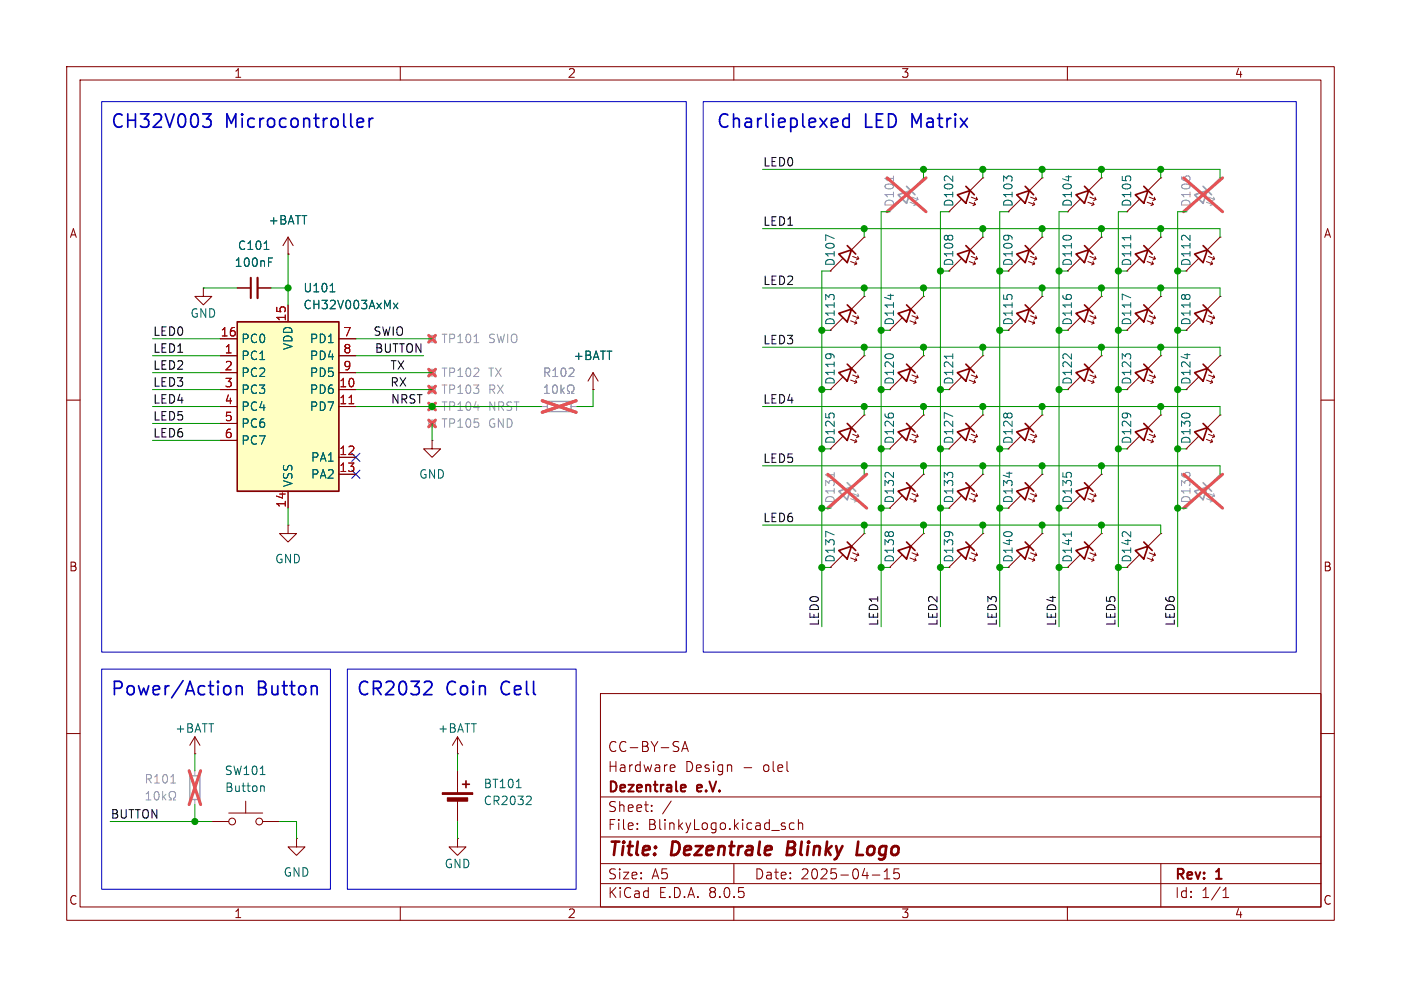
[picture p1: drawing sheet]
<svg xmlns="http://www.w3.org/2000/svg" width="210mm" height="148mm" viewBox="0 0 210 148" stroke-linecap="round" stroke-linejoin="round" font-family="sans-serif">
<g fill="none" stroke="#840000" stroke-width=".15">
<path d="M10 10h190v128h-190zM12 12h186v124h-186zM60 10v2M110 10v2M160 10v2M43.2 38.1h.1M43.2 35.6l-.8 1.2M43.2 35.6v2.5M43.2 35.6l.7 1.2M160 31.8h.1M161.9 29.8l-1.9 2M161.9 38.7l-1.9 1.9"/>
<path d="M163.1 39.2l.9 .4-.2-.4M163.1 30.3l.9 .4-.2-.4M163.4 38.5l.9 .3-.2-.3M163.4 29.6l.9 .3-.2-.3M164 39.6l-.4 .1M164 30.7l-.4 .1M164.3 38.8l-.4 .2M164.3 29.9l-.4 .2M165.1 35.6h.1M165.1 26.7h.1M165.1 26.7l-1.9 1.9M165.1 35.6l-1.9 1.9"/>
<path d="M168.9 31.8h.1M170.8 38.7l-1.9 1.9M170.8 29.8l-1.9 2M172 30.3l.9 .4-.2-.4M172 39.2l.9 .4-.2-.4M172.3 29.6l.9 .3-.2-.3M172.3 38.5l.9 .3-.2-.3M172.9 30.7l-.4 .1M172.9 39.6l-.4 .1M173.2 29.9l-.4 .2M173.2 38.8l-.4 .2M174 26.7h.1"/>
<path d="M174 35.6h.1M174 26.7l-1.9 1.9M174 35.6l-1.9 1.9M179.7 38.7l-1.9 1.9M180.8 39.2l1 .4-.2-.4M181.2 38.5l.9 .3-.2-.3M181.8 39.6l-.4 .1M182.1 38.8l-.4 .2M182.9 35.6h.1M182.9 35.6l-1.9 1.9M10 60h2M30.5 43.2v1.3h1.2l-1.2 1.2-1.3-1.2h1.3"/>
<path d="M30.5 43.2h.1M35.6 43.2h2M38.6 43.2h2M88.9 58.4h.1M88.9 55.9l-.8 1.3M88.9 55.9v2.5M88.9 55.9l.8 1.3M124.5 58.4h.1M124.5 49.5h.1M126.4 56.5l-1.9 1.9M126.4 47.6l-1.9 1.9M127.5 57l.9 .4-.1-.4"/>
<path d="M127.5 48.1l.9 .4-.1-.4M127.8 56.2l.9 .4-.1-.4M127.8 47.3l.9 .4-.1-.4M128.4 57.4l-.3 .1M128.4 48.5l-.3 .1M128.7 56.6l-.3 .1M128.7 47.7l-.3 .2M129.5 53.3h.1M129.5 44.5h.1M129.5 53.3l-1.9 1.9M129.5 44.5l-1.9 1.9M133.3 58.4h.1"/>
<path d="M133.3 49.5h.1M135.3 56.5l-2 1.9M135.3 47.6l-2 1.9M136.4 57l.9 .4-.1-.4M136.4 48.1l.9 .4-.1-.4M136.7 56.2l.9 .4-.1-.4M136.7 47.3l.9 .4-.1-.4M137.3 57.4l-.3 .1M137.3 48.5l-.3 .1M137.6 56.6l-.3 .1M137.6 47.7l-.3 .2M138.4 53.3h.1"/>
<path d="M138.4 44.5h.1M138.4 53.3l-1.9 1.9M138.4 44.5l-1.9 1.9M142.2 58.4h.1M144.1 56.5l-1.9 1.9M145.3 57l.9 .4-.2-.4M145.6 56.2l.9 .4-.1-.4M146.2 57.4l-.4 .1M146.5 56.6l-.3 .1M147.3 53.3h.1M147.3 53.3l-1.9 1.9M151.1 49.5h.1"/>
<path d="M153 47.6l-1.9 1.9M154.2 48.1l.9 .4-.2-.4M154.5 47.3l.9 .4-.2-.4M155.1 48.5l-.4 .1M155.4 47.7l-.4 .2M156.2 44.5h.1M156.2 44.5l-1.9 1.9M160 49.5h.1M160 58.4h.1M160 40.6h.1M161.9 56.5l-1.9 1.9M161.9 47.6l-1.9 1.9"/>
<path d="M163.1 48.1l.9 .4-.2-.4M163.1 57l.9 .4-.2-.4M163.4 47.3l.9 .4-.2-.4M163.4 56.2l.9 .4-.2-.4M164 48.5l-.4 .1M164 57.4l-.4 .1M164.3 47.7l-.4 .2M164.3 56.6l-.4 .1M165.1 44.5h.1M165.1 53.3h.1M165.1 53.3l-1.9 1.9M165.1 44.5l-1.9 1.9"/>
<path d="M168.9 58.4h.1M168.9 49.5h.1M168.9 40.6h.1M170.8 47.6l-1.9 1.9M170.8 56.5l-1.9 1.9M172 57l.9 .4-.2-.4M172 48.1l.9 .4-.2-.4M172.3 56.2l.9 .4-.2-.4M172.3 47.3l.9 .4-.2-.4M172.9 57.4l-.4 .1M172.9 48.5l-.4 .1M173.2 56.6l-.4 .1"/>
<path d="M173.2 47.7l-.4 .2M174 53.3h.1M174 44.5h.1M174 44.5l-1.9 1.9M174 53.3l-1.9 1.9M177.8 49.5h.1M177.8 58.4h.1M177.8 40.6h.1M179.7 56.5l-1.9 1.9M179.7 47.6l-1.9 1.9M180.8 48.1l1 .4-.2-.4M180.8 57l1 .4-.2-.4"/>
<path d="M181.2 47.3l.9 .4-.2-.4M181.2 56.2l.9 .4-.2-.4M181.8 48.5l-.4 .1M181.8 57.4l-.4 .1M182.1 47.7l-.4 .2M182.1 56.6l-.4 .1M182.9 44.5h.1M182.9 53.3h.1M182.9 53.3l-1.9 1.9M182.9 44.5l-1.9 1.9M198 60h2M43.2 78.7v1.3h1.2l-1.2 1.3-1.3-1.3h1.3"/>
<path d="M43.2 78.7h.1M64.8 66v1.3h1.2l-1.2 1.3-1.3-1.3h1.3M64.8 66h.1M124.5 67.3h.1M126.4 65.4l-1.9 1.9M127.5 65.9l.9 .3-.1-.3M127.8 65.1l.9 .4-.1-.4M128.4 66.2l-.3 .2M128.7 65.5l-.3 .1M129.5 62.2h.1M129.5 62.2l-1.9 1.9M133.3 67.3h.1"/>
<path d="M133.3 76.2h.1M135.3 74.3l-2 1.9M135.3 65.4l-2 1.9M136.4 65.9l.9 .3-.1-.3M136.4 74.8l.9 .3-.1-.3M136.7 65.1l.9 .4-.1-.4M136.7 74l.9 .4-.1-.4M137.3 66.2l-.3 .2M137.3 75.1l-.3 .2M137.6 65.5l-.3 .1M137.6 74.4l-.3 .1M138.4 62.2h.1"/>
<path d="M138.4 71.1h.1M138.4 71.1l-1.9 1.9M138.4 62.2l-1.9 1.9M142.2 67.3h.1M142.2 76.2h.1M144.1 74.3l-1.9 1.9M144.1 65.4l-1.9 1.9M145.3 65.9l.9 .3-.2-.3M145.3 74.8l.9 .3-.2-.3M145.6 65.1l.9 .4-.1-.4M145.6 74l.9 .4-.1-.4M146.2 66.2l-.4 .2"/>
<path d="M146.2 75.1l-.4 .2M146.5 65.5l-.3 .1M146.5 74.4l-.3 .1M147.3 62.2h.1M147.3 71.1h.1M147.3 71.1l-1.9 1.9M147.3 62.2l-1.9 1.9M151.1 76.2h.1M151.1 67.3h.1M153 65.4l-1.9 1.9M153 74.3l-1.9 1.9M154.2 74.8l.9 .3-.2-.3"/>
<path d="M154.2 65.9l.9 .3-.2-.3M154.5 74l.9 .4-.2-.4M154.5 65.1l.9 .4-.2-.4M155.1 75.1l-.4 .2M155.1 66.2l-.4 .2M155.4 74.4l-.4 .1M155.4 65.5l-.4 .1M156.2 71.1h.1M156.2 62.2h.1M156.2 62.2l-1.9 1.9M156.2 71.1l-1.9 1.9M160 76.2h.1"/>
<path d="M161.9 74.3l-1.9 1.9M163.1 74.8l.9 .3-.2-.3M163.4 74l.9 .4-.2-.4M164 75.1l-.4 .2M164.3 74.4l-.4 .1M165.1 71.1h.1M165.1 71.1l-1.9 1.9M168.9 67.3h.1M170.8 65.4l-1.9 1.9M172 65.9l.9 .3-.2-.3M172.3 65.1l.9 .4-.2-.4M172.9 66.2l-.4 .2"/>
<path d="M173.2 65.5l-.4 .1M174 62.2h.1M174 62.2l-1.9 1.9M177.8 67.3h.1M179.7 65.4l-1.9 1.9M180.8 65.9l1 .3-.2-.3M181.2 65.1l.9 .4-.2-.4M181.8 66.2l-.4 .2M182.1 65.5l-.4 .1M182.9 62.2h.1M182.9 62.2l-1.9 1.9M124.5 85.1h.1"/>
<path d="M126.4 83.2l-1.9 1.9M127.5 83.7l.9 .3-.1-.3M127.8 82.9l.9 .4-.1-.4M128.4 84l-.3 .2M128.7 83.3l-.3 .1M129.5 80h.1M129.5 80l-1.9 1.9M133.3 85.1h.1M135.3 83.2l-2 1.9M136.4 83.7l.9 .3-.1-.3M136.7 82.9l.9 .4-.1-.4M137.3 84l-.3 .2"/>
<path d="M137.6 83.3l-.3 .1M138.4 80h.1M138.4 80l-1.9 1.9M142.2 85.1h.1M144.1 83.2l-1.9 1.9M145.3 83.7l.9 .3-.2-.3M145.6 82.9l.9 .4-.1-.4M146.2 84l-.4 .2M146.5 83.3l-.3 .1M147.3 80h.1M147.3 80l-1.9 1.9M151.1 85.1h.1"/>
<path d="M153 83.2l-1.9 1.9M154.2 83.7l.9 .3-.2-.3M154.5 82.9l.9 .4-.2-.4M155.1 84l-.4 .2M155.4 83.3l-.4 .1M156.2 80h.1M156.2 80l-1.9 1.9M160 85.1h.1M161.9 83.2l-1.9 1.9M163.1 83.7l.9 .3-.2-.3M163.4 82.9l.9 .4-.2-.4M164 84l-.4 .2"/>
<path d="M164.3 83.3l-.4 .1M165.1 80h.1M165.1 80l-1.9 1.9M168.9 85.1h.1M170.8 83.2l-1.9 1.9M172 83.7l.9 .3-.2-.3M172.3 82.9l.9 .4-.2-.4M172.9 84l-.4 .2M173.2 83.3l-.4 .1M174 80h.1M174 80l-1.9 1.9M10 110h2"/>
<path d="M90 104h108v32h-108zM90 119.5h108M100.7 114.7l.4 .1 .1 .2-.7 .2M101.1 115.6l-.4 .1M101.5 111.2l.3 .1M101.7 112.1v.4M102.2 112.7l.5-1.5 .5 1.5M102.3 112.3h.7M198 110h2M60 136v2M90 132.5h108M90 129.5h108"/>
<path d="M90 125.5h108M95.5 124.2v.2M95.5 123.5v.1M97.7 121.5v.2M97.7 120.8v.1M100.6 120.1l-1.3 1.9M110 136v2M110 129.5v3M119 123.5l-.4-.1-.3 .3v.4l.2 .2h.5M119.7 123.5a.37 .37 0 0 1 .6 .1v.8M119.7 122.9v1.5M130.8 131.2h1.1"/>
<path d="M132.5 131.8h.9M132.5 130.7l.5-.4v1.5M134 130.3v.7l.2-.1h.5l.1 .2v.4l-.3 .3h-.3l-.2-.2M160 136v2M174 129.5v6.5M183.3 134.6h.9M183.3 133.5l.5-.4v1.5"/>
</g>
<path d="M118.2 126.2l-.3 2h.8M128.7 126.2l-.3 2h1" fill="none" stroke="#840000" stroke-width=".4"/>
<path d="M37.6 41.7v3M102.1 118.6h.6M102.1 117.8l.5-.1 .1 .1 .1 .2-.7 .2" fill="none" stroke="#840000" stroke-width=".3"/>
<g fill="none" stroke="#a1a1a1" stroke-width=".15">
<path d="M177.8 31.8h.1M179.7 29.8l-1.9 2M180.8 30.3l1 .4-.2-.4M181.2 29.6l.9 .3-.2-.3M181.8 30.7l-.4 .1M182.1 29.9l-.4 .2M182.9 26.7h.1M182.9 26.7l-1.9 1.9M64.8 55.9h.1M64.8 50.8h.1M64.8 58.4h.1M64.8 63.5h.1"/>
<path d="M64.8 61h.1M81.3 61h.7M85.6 61h.8M124.5 76.2h.1M126.4 74.3l-1.9 1.9M127.5 74.8l.9 .3-.1-.3M127.8 74l.9 .4-.1-.4M128.4 75.1l-.3 .2M128.7 74.4l-.3 .1M129.5 71.1h.1M129.5 71.1l-1.9 1.9M177.8 76.2h.1"/>
<path d="M179.7 74.3l-1.9 1.9M180.8 74.8l1 .3-.2-.3M181.2 74l.9 .4-.2-.4M181.8 75.1l-.4 .2M182.1 74.4l-.4 .1M182.9 71.1h.1M182.9 71.1l-1.9 1.9"/>
<circle cx="64.8" cy="58.4" r=".51"/>
<circle cx="64.8" cy="50.8" r=".51"/>
<circle cx="64.8" cy="55.9" r=".51"/>
<circle cx="64.8" cy="61" r=".51"/>
<circle cx="64.8" cy="63.5" r=".51"/>
</g>
<path d="M179.1 29.2l1.9-.6-.7 1.9zM180.3 27.9l1.3 1.3M125.7 73.7l1.9-.7-.6 1.9zM127 72.4l1.3 1.3M179.1 73.7l1.9-.7-.7 1.9zM180.3 72.4l1.3 1.3" fill="none" stroke="#a1a1a1" stroke-width=".25"/>
<path d="M71 51.4h.8M81.6 59h.7M81.6 58.1l.4-.4v1.3M83 57.8l.1-.1a.69 .69 0 0 1 .5 .6 .69 .69 0 0 1-.2 .6l-.2 .1a.69 .69 0 0 1-.4-.5 .69 .69 0 0 1 .2-.7zM84.1 57.7v1.3M84.2 58.5l.4 .5M84.6 58.2l-.5 .4M85.1 59h.3v-.2a.54 .54 0 0 1-.3-.8 .54 .54 0 0 1 .7-.2 .58 .58 0 0 1-.1 1v.2h.3M71 61.1h.8M125 70.8v.8" fill="none" stroke="#989898" stroke-width=".15"/>
<g fill="none" stroke="#e65255" stroke-width=".46">
<path d="M177.4 26.7l5.9 5.1M183.3 26.7l-5.9 5.1M64.3 55.4l1 1M64.3 50.3l1 1M64.3 57.9l1 1M65.3 55.4l-1 1M65.3 50.3l-1 1M65.3 57.9l-1 1M64.3 63l1 1M64.3 60.5l1 1M65.3 63l-1 1M65.3 60.5l-1 1"/>
<path d="M81.3 60.1l5.1 1.7M86.4 60.1l-5.1 1.7M124.1 71.1l5.8 5.1M129.9 71.1l-5.8 5.1M177.4 71.1l5.9 5.1M183.3 71.1l-5.9 5.1"/>
</g>
<g fill="none" stroke="#840000" stroke-width=".25">
<path d="M161.3 38.1l1.9-.6-.6 1.9zM161.3 29.2l1.9-.6-.6 1.9zM162.6 36.8l1.2 1.3M162.6 27.9l1.2 1.3M170.2 29.2l1.9-.6-.7 1.9zM170.2 38.1l1.9-.6-.7 1.9zM171.4 27.9l1.3 1.3M171.4 36.8l1.3 1.3M179.1 38.1l1.9-.6-.7 1.9zM180.3 36.8l1.3 1.3M125.7 55.9l1.9-.7-.6 2zM125.7 47l1.9-.6-.6 1.9z"/>
<path d="M127 45.7l1.3 1.3M127 54.6l1.3 1.3M134.6 55.9l1.9-.7-.6 2zM134.6 47l1.9-.6-.6 1.9zM135.9 54.6l1.3 1.3M135.9 45.7l1.3 1.3M143.5 55.9l1.9-.7-.6 2zM144.8 54.6l1.2 1.3M152.4 47l1.9-.6-.6 1.9zM153.7 45.7l1.2 1.3M161.3 47l1.9-.6-.6 1.9zM161.3 55.9l1.9-.7-.6 2z"/>
<path d="M162.6 45.7l1.2 1.3M162.6 54.6l1.2 1.3M170.2 55.9l1.9-.7-.7 2zM170.2 47l1.9-.6-.7 1.9zM171.4 54.6l1.3 1.3M171.4 45.7l1.3 1.3M179.1 47l1.9-.6-.7 1.9zM179.1 55.9l1.9-.7-.7 2zM180.3 45.7l1.3 1.3M180.3 54.6l1.3 1.3M125.7 64.8l1.9-.7-.6 1.9zM127 63.5l1.3 1.3"/>
<path d="M134.6 64.8l1.9-.7-.6 1.9zM134.6 73.7l1.9-.7-.6 1.9zM135.9 63.5l1.3 1.3M135.9 72.4l1.3 1.3M143.5 64.8l1.9-.7-.6 1.9zM143.5 73.7l1.9-.7-.6 1.9zM144.8 63.5l1.2 1.3M144.8 72.4l1.2 1.3M152.4 73.7l1.9-.7-.6 1.9zM152.4 64.8l1.9-.7-.6 1.9zM153.7 63.5l1.2 1.3M153.7 72.4l1.2 1.3"/>
<path d="M161.3 73.7l1.9-.7-.6 1.9zM162.6 72.4l1.2 1.3M170.2 64.8l1.9-.7-.7 1.9zM171.4 63.5l1.3 1.3M179.1 64.8l1.9-.7-.7 1.9zM180.3 63.5l1.3 1.3M125.7 82.6l1.9-.7-.6 1.9zM127 81.3l1.3 1.3M134.6 82.6l1.9-.7-.6 1.9zM135.9 81.3l1.3 1.3M143.5 82.6l1.9-.7-.6 1.9zM144.8 81.3l1.2 1.3"/>
<path d="M152.4 82.6l1.9-.7-.6 1.9zM153.7 81.3l1.2 1.3M161.3 82.6l1.9-.7-.6 1.9zM162.6 81.3l1.2 1.3M170.2 82.6l1.9-.7-.7 1.9zM171.4 81.3l1.3 1.3"/>
</g>
<g fill="none" stroke="#006464" stroke-width=".15">
<path d="M39.6 37.4h.7M40.3 39.3h.4M40.3 38.7h.6M160.2 26.3v.8M169.5 35.3v.7M133.5 44.1v.8M142.8 53.1v.7M169.5 44.7l-1.3-.6v.9M178 53v.8M142.8 62.4l-1.3-.5v.8M151.3 70.8v.8M160.6 79.7v.8"/>
<path d="M125 80.2l-1.2-.5v.8"/>
</g>
<path d="M38.6 41.7v3" fill="none" stroke="#840000" stroke-width=".33"/>
<path d="M82 60.2h3.6v1.5h-3.6z" fill="none" stroke="#a1a1a1" stroke-width=".2"/>
<path d="M35.6 48.3h15.2v25.4h-15.2z" fill="#ffffc2"/>
<g fill="none" stroke="#840000" stroke-width=".25">
<path d="M125.7 38.1l1.9-.6-.6 1.9zM127 36.8l1.3 1.3M143.5 38.1l1.9-.6-.6 1.9zM143.5 29.2l1.9-.6-.6 1.9zM144.8 36.8l1.2 1.3M144.8 27.9l1.2 1.3M152.4 29.2l1.9-.6-.6 1.9zM152.4 38.1l1.9-.6-.6 1.9zM153.7 27.9l1.2 1.3M153.7 36.8l1.2 1.3M35.6 48.3h15.2v25.4h-15.2zM69.3 117.6h1.1"/>
<path d="M69.8 117.1v1"/>
</g>
<g fill="none" stroke="#840000" stroke-width=".15">
<path d="M43.2 38.1h.1M126.4 38.7l-1.9 1.9M127.5 39.2l.9 .4-.1-.4M127.8 38.5l.9 .3-.1-.3M128.4 39.6l-.3 .1M128.7 38.8l-.3 .2M129.5 35.6h.1M129.5 35.6l-1.9 1.9M142.2 31.8h.1M144.1 38.7l-1.9 1.9M144.1 29.8l-1.9 2M145.3 39.2l.9 .4-.2-.4"/>
<path d="M145.3 30.3l.9 .4-.2-.4M145.6 38.5l.9 .3-.1-.3M145.6 29.6l.9 .3-.1-.3M146.2 39.6l-.4 .1M146.2 30.7l-.4 .1M146.5 38.8l-.3 .2M146.5 29.9l-.3 .2M147.3 35.6h.1M147.3 26.7h.1M147.3 35.6l-1.9 1.9M147.3 26.7l-1.9 1.9M151.1 31.8h.1"/>
<path d="M153 29.8l-1.9 2M153 38.7l-1.9 1.9M154.2 30.3l.9 .4-.2-.4M154.2 39.2l.9 .4-.2-.4M154.5 29.6l.9 .3-.2-.3M154.5 38.5l.9 .3-.2-.3M155.1 30.7l-.4 .1M155.1 39.6l-.4 .1M155.4 29.9l-.4 .2M155.4 38.8l-.4 .2M156.2 26.7h.1M156.2 35.6h.1"/>
<path d="M156.2 26.7l-1.9 1.9M156.2 35.6l-1.9 1.9M33 53.3h2.6M33 58.4h2.6M33 50.8h2.6M33 55.9h2.6M35.6 43.2h2M38.6 43.2h2M43.2 45.7v2.6M50.8 53.3h2.5M50.8 58.4h2.5M50.8 50.8h2.5"/>
<path d="M50.8 55.9h2.5M88.9 58.4h.1M124.5 40.6h.1M142.2 40.6h.1M151.1 40.6h.1M33 61h2.6M33 63.5h2.6M33 66h2.6M43.2 73.7v2.5M50.8 61h2.5M50.8 68.6h2.5M50.8 71.1h2.5"/>
<path d="M29.2 113h.1M29.2 110.5l-.8 1.3M29.2 110.5v2.5M29.2 110.5l.8 1.3M68.6 113h.1M68.6 110.5l-.8 1.3M68.6 110.5v2.5M68.6 115.6v3.3M68.6 119.9v3.3M68.6 110.5l.7 1.3M31.7 123.2h2.6M34.3 121.9h5.1"/>
<path d="M36.8 120.1v1.8M39.4 123.2h2.5M44.4 125.7v1.3h1.3l-1.3 1.3-1.2-1.3h1.2M44.4 125.7h.1M68.6 125.7v1.3h1.2l-1.2 1.3-1.3-1.3h1.3M68.6 125.7h.1"/>
<circle cx="34.8" cy="123.2" r=".51"/>
<circle cx="38.9" cy="123.2" r=".51"/>
</g>
<path d="M52.3 60.5h.7" fill="none" stroke="#a90000" stroke-width=".15"/>
<path d="M39.6 37.4h.7M40.3 39.3h.4M40.3 38.7h.6M125 35.8l-1.2-.6v.9M49.5 43.8h.7M59 45.5l.6 .8M59.6 45.5l-.6 .8M39 116.1h.7M39.2 117.8l.4 .1v.1v.7M77.4 118.1h.7M79.4 119.4l.2 .2v.3l-.7 .8h.7" fill="none" stroke="#006464" stroke-width=".15"/>
<path d="M133.3 31.8h.1M135.3 29.8l-2 2M136.4 30.3l.9 .4-.1-.4M136.7 29.6l.9 .3-.1-.3M137.3 30.7l-.3 .1M137.6 29.9l-.3 .2M138.4 26.7h.1M138.4 26.7l-1.9 1.9M81.3 61h.7M85.6 61h.8M29.2 115.6v.7M29.2 119.9v.8" fill="none" stroke="#a1a1a1" stroke-width=".15"/>
<path d="M134.6 29.2l1.9-.6-.6 1.9zM135.9 27.9l1.3 1.3" fill="none" stroke="#a1a1a1" stroke-width=".25"/>
<g fill="none" stroke="#989898" stroke-width=".15">
<path d="M133.9 26.4v.7M81.6 59h.7M81.6 58.1l.4-.4v1.3M83 57.8l.1-.1a.69 .69 0 0 1 .5 .6 .69 .69 0 0 1-.2 .6l-.2 .1a.69 .69 0 0 1-.4-.5 .69 .69 0 0 1 .2-.7zM84.1 57.7v1.3M84.2 58.5l.4 .5M84.6 58.2l-.5 .4M85.1 59h.3v-.2a.54 .54 0 0 1-.3-.8 .54 .54 0 0 1 .7-.2 .58 .58 0 0 1-.1 1v.2h.3M21.9 120h.7M21.9 119.1l.4-.4v1.3M23.2 118.8l.2-.1a.69 .69 0 0 1 .5 .5 .69 .69 0 0 1-.2 .7l-.2 .1a.69 .69 0 0 1-.3-1.2zM24.4 118.7v1.3"/>
<path d="M24.5 119.5l.4 .5M24.9 119.1l-.5 .5M25.3 120h.4v-.3a.54 .54 0 0 1-.3-.7 .54 .54 0 0 1 .7-.3 .58 .58 0 0 1-.1 1v.3h.3M25.6 117.4h.7"/>
</g>
<path d="M133 26.7l5.8 5.1M138.8 26.7l-5.8 5.1M81.3 60.1l5.1 1.7M86.4 60.1l-5.1 1.7M28.3 115.6l1.8 5.1M30.1 115.6l-1.8 5.1" fill="none" stroke="#e65255" stroke-width=".46"/>
<g fill="#840000" stroke="#840000" stroke-width=".15">
<path d="M66.3 118.9h4.6v.2h-4.6z"/>
<path d="M67.1 119.6h3v.5h-3z"/>
</g>
<path d="M28.4 116.3h1.6v3.6h-1.6z" fill="none" stroke="#a1a1a1" stroke-width=".2"/>
<path d="M30.4 17.1h1.2l-.6 .7a.54 .54 0 0 1 .6 .4v.5l-.2 .3-.7 .1M55.3 17.7v1.4M55.9 17.7a.51 .51 0 0 0-.6 .4M126.3 18.7l.4 .4 .6-.1M127.3 17.8l-.6-.1-.4 .4M127.3 17.1v2M35.4 102.8v1.4M35.4 103a.5 .5 0 0 1 .9 .1v1.1M64.4 102.2a.54 .54 0 0 1 .3 .8l-1.2 1.2h1.2" fill="none" stroke="#0000c2" stroke-width=".25"/>
<path d="M15.2 15.2h87.7v82.6h-87.7zM105.4 15.2h88.9v82.6h-88.9zM15.2 100.3h34.3v33.1h-34.3zM52.1 100.3h34.3v33.1h-34.3z" fill="none" stroke="#0000c2" stroke-width=".15"/>
<g fill="none" stroke="#009600" stroke-width=".15">
<path d="M43.2 38.1v7.6M114.3 25.4h68.6v1.3M114.3 34.3h68.6v1.3M129.5 34.3v1.3M133.3 31.8h-1.2v62.2M138.4 25.4v1.3M142.2 31.8h-1.2v62.2M147.3 25.4v1.3M147.3 34.3v1.3M151.1 31.8h-1.2v62.2M156.2 25.4v1.3M156.2 34.3v1.3"/>
<path d="M160 31.8h-1.3v62.2M165.1 25.4v1.3M165.1 34.3v1.3M168.9 31.8h-1.3v62.2M174 25.4v1.3M174 34.3v1.3M177.8 31.8h-1.3v62.2M22.9 53.3h10.1M22.9 55.9h10.1M22.9 58.4h10.1M22.9 50.8h10.1M30.5 43.2h5.1"/>
<path d="M40.6 43.2h2.6M53.3 53.3h10.2M53.3 55.9h11.5M53.3 58.4h11.5M53.3 50.8h11.5M88.9 58.4v2.6h-2.5M114.3 43.2h68.6v1.3M114.3 52.1h68.6v1.2M123.2 58.4h1.3M123.2 49.5h1.3M124.5 40.6h-1.3v53.4M129.5 43.2v1.3"/>
<path d="M129.5 52.1v1.2M132.1 58.4h1.2M132.1 49.5h1.2M138.4 43.2v1.3M138.4 52.1v1.2M141 58.4h1.2M141 40.6h1.2M147.3 52.1v1.2M149.9 40.6h1.2M149.9 49.5h1.2M156.2 43.2v1.3M158.7 58.4h1.3"/>
<path d="M158.7 40.6h1.3M158.7 49.5h1.3M165.1 43.2v1.3M165.1 52.1v1.2M167.6 58.4h1.3M167.6 40.6h1.3M167.6 49.5h1.3M174 43.2v1.3M174 52.1v1.2M176.5 58.4h1.3M176.5 40.6h1.3M176.5 49.5h1.3"/>
<path d="M22.9 61h10.1M22.9 63.5h10.1M22.9 66h10.1M43.2 76.2v2.5M53.3 61h28M64.8 63.5v2.5M114.3 61h68.6v1.2M114.3 78.7h59.7v1.3M114.3 69.9h68.6v1.2M123.2 76.2h1.3M123.2 67.3h1.3M129.5 61v1.2"/>
<path d="M129.5 69.9v1.2M129.5 78.7v1.3M132.1 76.2h1.2M132.1 67.3h1.2M138.4 61v1.2M138.4 69.9v1.2M138.4 78.7v1.3M141 76.2h1.2M141 67.3h1.2M147.3 61v1.2M147.3 69.9v1.2M147.3 78.7v1.3"/>
<path d="M149.9 76.2h1.2M149.9 67.3h1.2M156.2 61v1.2M156.2 69.9v1.2M156.2 78.7v1.3M158.7 76.2h1.3M165.1 69.9v1.2M165.1 78.7v1.3M167.6 67.3h1.3M174 61v1.2M176.5 76.2h1.3M176.5 67.3h1.3"/>
<path d="M123.2 85.1h1.3M132.1 85.1h1.2M141 85.1h1.2M149.9 85.1h1.2M158.7 85.1h1.3M167.6 85.1h1.3M29.2 113v2.6M68.6 113v2.6M16.5 123.2h15.2M29.2 120.7v2.5M41.9 123.2h2.5v2.5M68.6 123.2v2.5"/>
</g>
<path d="M52.7 70.5l1.2 1.2M52.7 68l1.2 1.2M53.9 70.5l-1.2 1.2M53.9 68l-1.2 1.2" fill="none" stroke="#000084" stroke-width=".15"/>
<g fill="#009600" stroke="#009600" stroke-width=".15">
<circle cx="64.8" cy="61" r=".46"/>
<circle cx="129.5" cy="69.9" r=".46"/>
<circle cx="123.2" cy="67.3" r=".46"/>
<circle cx="123.2" cy="76.2" r=".46"/>
<circle cx="123.2" cy="85.1" r=".46"/>
<circle cx="156.2" cy="34.3" r=".46"/>
<circle cx="147.3" cy="25.4" r=".46"/>
<circle cx="156.2" cy="25.4" r=".46"/>
<circle cx="149.9" cy="49.5" r=".46"/>
<circle cx="158.7" cy="40.6" r=".46"/>
<circle cx="147.3" cy="34.3" r=".46"/>
<circle cx="156.2" cy="43.2" r=".46"/>
<circle cx="149.9" cy="40.6" r=".46"/>
<circle cx="138.4" cy="43.2" r=".46"/>
<circle cx="141" cy="40.6" r=".46"/>
<circle cx="138.4" cy="25.4" r=".46"/>
<circle cx="141" cy="58.4" r=".46"/>
<circle cx="147.3" cy="78.7" r=".46"/>
<circle cx="138.4" cy="69.9" r=".46"/>
<circle cx="147.3" cy="69.9" r=".46"/>
<circle cx="132.1" cy="85.1" r=".46"/>
<circle cx="132.1" cy="76.2" r=".46"/>
<circle cx="129.5" cy="78.7" r=".46"/>
<circle cx="43.2" cy="43.2" r=".46"/>
<circle cx="29.2" cy="123.2" r=".46"/>
<circle cx="165.1" cy="25.4" r=".46"/>
<circle cx="174" cy="25.4" r=".46"/>
<circle cx="167.6" cy="40.6" r=".46"/>
<circle cx="165.1" cy="34.3" r=".46"/>
<circle cx="174" cy="34.3" r=".46"/>
<circle cx="129.5" cy="34.3" r=".46"/>
<circle cx="123.2" cy="49.5" r=".46"/>
<circle cx="129.5" cy="52.1" r=".46"/>
<circle cx="129.5" cy="43.2" r=".46"/>
<circle cx="156.2" cy="78.7" r=".46"/>
<circle cx="141" cy="76.2" r=".46"/>
<circle cx="141" cy="85.1" r=".46"/>
<circle cx="138.4" cy="78.7" r=".46"/>
<circle cx="149.9" cy="76.2" r=".46"/>
<circle cx="158.7" cy="76.2" r=".46"/>
<circle cx="156.2" cy="69.9" r=".46"/>
<circle cx="158.7" cy="85.1" r=".46"/>
<circle cx="141" cy="67.3" r=".46"/>
<circle cx="149.9" cy="67.3" r=".46"/>
<circle cx="149.9" cy="85.1" r=".46"/>
<circle cx="167.6" cy="58.4" r=".46"/>
<circle cx="165.1" cy="69.9" r=".46"/>
<circle cx="176.5" cy="58.4" r=".46"/>
<circle cx="176.5" cy="67.3" r=".46"/>
<circle cx="174" cy="61" r=".46"/>
<circle cx="176.5" cy="76.2" r=".46"/>
<circle cx="156.2" cy="61" r=".46"/>
<circle cx="167.6" cy="67.3" r=".46"/>
<circle cx="167.6" cy="85.1" r=".46"/>
<circle cx="165.1" cy="78.7" r=".46"/>
<circle cx="165.1" cy="52.1" r=".46"/>
<circle cx="167.6" cy="49.5" r=".46"/>
<circle cx="174" cy="52.1" r=".46"/>
<circle cx="176.5" cy="49.5" r=".46"/>
<circle cx="176.5" cy="40.6" r=".46"/>
<circle cx="174" cy="43.2" r=".46"/>
<circle cx="165.1" cy="43.2" r=".46"/>
<circle cx="132.1" cy="49.5" r=".46"/>
<circle cx="132.1" cy="58.4" r=".46"/>
<circle cx="158.7" cy="58.4" r=".46"/>
<circle cx="147.3" cy="52.1" r=".46"/>
<circle cx="158.7" cy="49.5" r=".46"/>
<circle cx="147.3" cy="61" r=".46"/>
<circle cx="123.2" cy="58.4" r=".46"/>
<circle cx="129.5" cy="61" r=".46"/>
<circle cx="138.4" cy="52.1" r=".46"/>
<circle cx="138.4" cy="61" r=".46"/>
<circle cx="132.1" cy="67.3" r=".46"/>
</g>
<g font-size="2.8" fill="#0000c2">
<text x="16.5" y="19.5">CH32V003</text>
<text x="33.7" y="19.5">Microcontroller</text>
<text x="107.3" y="19.5">Charlieplexed</text>
<text x="129.5" y="19.5">LED Matrix</text>
<text x="16.5" y="104.6">Power/Action</text>
<text x="38.5" y="104.6">Button</text>
<text x="53.3" y="104.6">CR2032</text>
<text x="66.8" y="104.6">Coin</text>
<text x="75.3" y="104.6">Cell</text>
</g>
<g font-size="2.8" fill="#840000">
<text x="91" y="128.9">Title:</text>
<text x="100.7" y="128.9">Dezentrale</text>
<text x="118.8" y="128.9">Blinky</text>
<text x="130.1" y="128.9">Logo</text>
</g>
<g font-size="2.1" fill="#840000">
<text x="91" y="113">CC-BY-SA</text>
<text x="91" y="119.2">Dezentrale</text>
<text x="91" y="116">Hardware</text>
<text x="102.7" y="116">Design</text>
<text x="104.6" y="119.2">e.V.</text>
<text x="111.4" y="116">-</text>
<text x="114.6" y="116">olel</text>
<text x="91" y="124.7">File:</text>
<text x="91" y="122">Sheet:</text>
<text x="97.1" y="124.7">BlinkyLogo.kicad_sch</text>
<text x="91" y="134.9">KiCad</text>
<text x="91" y="132.1">Size:</text>
<text x="97.7" y="132.1">A5</text>
<text x="98.7" y="134.9">E.D.A.</text>
<text x="106.3" y="134.9">8.0.5</text>
<text x="113" y="132.1">Date:</text>
<text x="120" y="132.1">2025-04-15</text>
<text x="176" y="132.3">Rev:</text>
<text x="176" y="134.9">Id:</text>
<text x="180.1" y="134.9">1/1</text>
<text x="182.4" y="132.3">1</text>
</g>
<g font-size="1.8" fill="#840000">
<text x="35" y="11.9">1</text>
<text x="85" y="11.9">2</text>
<text x="135" y="11.9">3</text>
<text x="185" y="11.9">4</text>
<text x="10.3" y="35.9">A</text>
<text x="198.4" y="35.9">A</text>
<text x="10.3" y="85.9">B</text>
<text x="198.3" y="85.9">B</text>
<text x="10.3" y="135.9">C</text>
<text x="35" y="137.9">1</text>
<text x="85" y="137.9">2</text>
<text x="135" y="137.9">3</text>
<text x="185" y="137.9">4</text>
<text x="198.3" y="135.9">C</text>
</g>
<g font-size="1.8" fill="#0f0f0f">
<text x="114.3" y="25.1">LED0</text>
<text x="114.3" y="33.9">LED1</text>
<text x="114.3" y="42.8">LED2</text>
<text x="22.9" y="50.5">LED0</text>
<text x="22.9" y="53">LED1</text>
<text x="55.9" y="50.5">SWIO</text>
<text x="56.1" y="53">BUTTON</text>
<text x="114.3" y="51.7">LED3</text>
<text x="22.9" y="58.1">LED3</text>
<text x="22.9" y="55.5">LED2</text>
<text x="58.4" y="58.1">RX</text>
<text x="58.4" y="55.5">TX</text>
<text x="22.9" y="65.7">LED6</text>
<text x="22.9" y="60.6">LED4</text>
<text x="22.9" y="63.2">LED5</text>
<text x="58.5" y="60.6">NRST</text>
<text x="114.3" y="60.6">LED4</text>
<text x="114.3" y="69.5">LED5</text>
<text x="114.3" y="78.4">LED6</text>
<text x="122.8" y="94" transform="rotate(-90 122.8 94)">LED0</text>
<text x="131.7" y="94" transform="rotate(-90 131.7 94)">LED1</text>
<text x="140.6" y="94" transform="rotate(-90 140.6 94)">LED2</text>
<text x="149.5" y="94" transform="rotate(-90 149.5 94)">LED3</text>
<text x="158.4" y="94" transform="rotate(-90 158.4 94)">LED4</text>
<text x="167.3" y="94" transform="rotate(-90 167.3 94)">LED5</text>
<text x="176.2" y="94" transform="rotate(-90 176.2 94)">LED6</text>
<text x="16.5" y="122.8">BUTTON</text>
</g>
<g font-size="1.8" fill="#006464">
<text x="40.1" y="33.9">+BATT</text>
<text x="143.1" y="31.1" transform="rotate(-90 143.1 31.1)">D102</text>
<text x="152" y="31.1" transform="rotate(-90 152 31.1)">D103</text>
<text x="160.9" y="31.1" transform="rotate(-90 160.9 31.1)">D104</text>
<text x="169.8" y="31.1" transform="rotate(-90 169.8 31.1)">D105</text>
<text x="35.1" y="40.2">100nF</text>
<text x="35.6" y="37.7">C101</text>
<text x="125.3" y="40" transform="rotate(-90 125.3 40)">D107</text>
<text x="143.1" y="40" transform="rotate(-90 143.1 40)">D108</text>
<text x="152" y="40" transform="rotate(-90 152 40)">D109</text>
<text x="160.9" y="40" transform="rotate(-90 160.9 40)">D110</text>
<text x="169.8" y="40" transform="rotate(-90 169.8 40)">D111</text>
<text x="178.7" y="40" transform="rotate(-90 178.7 40)">D112</text>
<text x="28.4" y="47.9">GND</text>
<text x="45.4" y="44">U101</text>
<text x="45.4" y="46.6">CH32V003AxMx</text>
<text x="36.1" y="51.7">PC0</text>
<text x="44" y="52.6" transform="rotate(-90 44 52.6)">VDD</text>
<text x="46.3" y="51.7">PD1</text>
<text x="125.3" y="48.9" transform="rotate(-90 125.3 48.9)">D113</text>
<text x="134.2" y="48.9" transform="rotate(-90 134.2 48.9)">D114</text>
<text x="152" y="48.9" transform="rotate(-90 152 48.9)">D115</text>
<text x="160.9" y="48.9" transform="rotate(-90 160.9 48.9)">D116</text>
<text x="169.8" y="48.9" transform="rotate(-90 169.8 48.9)">D117</text>
<text x="178.7" y="48.9" transform="rotate(-90 178.7 48.9)">D118</text>
<text x="36.1" y="54.2">PC1</text>
<text x="36.1" y="56.7">PC2</text>
<text x="36.1" y="59.3">PC3</text>
<text x="46.3" y="59.3">PD6</text>
<text x="46.3" y="54.2">PD4</text>
<text x="46.3" y="56.7">PD5</text>
<text x="85.9" y="54.2">+BATT</text>
<text x="125.3" y="57.8" transform="rotate(-90 125.3 57.8)">D119</text>
<text x="134.2" y="57.8" transform="rotate(-90 134.2 57.8)">D120</text>
<text x="143.1" y="57.8" transform="rotate(-90 143.1 57.8)">D121</text>
<text x="160.9" y="57.8" transform="rotate(-90 160.9 57.8)">D122</text>
<text x="169.8" y="57.8" transform="rotate(-90 169.8 57.8)">D123</text>
<text x="178.7" y="57.8" transform="rotate(-90 178.7 57.8)">D124</text>
<text x="36.1" y="61.8">PC4</text>
<text x="36.1" y="64.4">PC6</text>
<text x="46.3" y="61.8">PD7</text>
<text x="36.1" y="66.9">PC7</text>
<text x="46.5" y="69.4">PA1</text>
<text x="46.5" y="72">PA2</text>
<text x="62.7" y="72">GND</text>
<text x="125.3" y="66.7" transform="rotate(-90 125.3 66.7)">D125</text>
<text x="134.2" y="66.7" transform="rotate(-90 134.2 66.7)">D126</text>
<text x="143.1" y="66.7" transform="rotate(-90 143.1 66.7)">D127</text>
<text x="152" y="66.7" transform="rotate(-90 152 66.7)">D128</text>
<text x="169.8" y="66.7" transform="rotate(-90 169.8 66.7)">D129</text>
<text x="178.7" y="66.7" transform="rotate(-90 178.7 66.7)">D130</text>
<text x="44" y="73.2" transform="rotate(-90 44 73.2)">VSS</text>
<text x="134.2" y="75.6" transform="rotate(-90 134.2 75.6)">D132</text>
<text x="143.1" y="75.6" transform="rotate(-90 143.1 75.6)">D133</text>
<text x="152" y="75.6" transform="rotate(-90 152 75.6)">D134</text>
<text x="160.9" y="75.6" transform="rotate(-90 160.9 75.6)">D135</text>
<text x="41.1" y="84.7">GND</text>
<text x="125.3" y="84.5" transform="rotate(-90 125.3 84.5)">D137</text>
<text x="134.2" y="84.5" transform="rotate(-90 134.2 84.5)">D138</text>
<text x="143.1" y="84.5" transform="rotate(-90 143.1 84.5)">D139</text>
<text x="152" y="84.5" transform="rotate(-90 152 84.5)">D140</text>
<text x="160.9" y="84.5" transform="rotate(-90 160.9 84.5)">D141</text>
<text x="169.8" y="84.5" transform="rotate(-90 169.8 84.5)">D142</text>
<text x="26.2" y="110.1">+BATT</text>
<text x="65.5" y="110.1">+BATT</text>
<text x="33.6" y="116.4">SW101</text>
<text x="33.6" y="119">Button</text>
<text x="72.4" y="118.4">BT101</text>
<text x="72.4" y="120.9">CR2032</text>
<text x="42.4" y="131.7">GND</text>
<text x="66.5" y="130.4">GND</text>
</g>
<g font-size="1.8" fill="#989898">
<text x="134.2" y="31.1" transform="rotate(-90 134.2 31.1)">D101</text>
<text x="178.7" y="31.1" transform="rotate(-90 178.7 31.1)">D106</text>
<text x="66" y="51.7">TP101</text>
<text x="73" y="51.7">SWIO</text>
<text x="66" y="56.7">TP102</text>
<text x="66" y="59.3">TP103</text>
<text x="73" y="56.7">TX</text>
<text x="73" y="59.3">RX</text>
<text x="81.3" y="56.7">R102</text>
<text x="66" y="64.4">TP105</text>
<text x="66" y="61.8">TP104</text>
<text x="73" y="64.4">GND</text>
<text x="73" y="61.8">NRST</text>
<text x="125.3" y="75.6" transform="rotate(-90 125.3 75.6)">D131</text>
<text x="178.7" y="75.6" transform="rotate(-90 178.7 75.6)">D136</text>
<text x="21.6" y="117.7">R101</text>
</g>
<g font-size="1.8" fill="#a90000">
<text x="33" y="50.5">16</text>
<text x="33.6" y="53.1">1</text>
<text x="42.9" y="48.3" transform="rotate(-90 42.9 48.3)">15</text>
<text x="51.4" y="50.5">7</text>
<text x="51.4" y="53.1">8</text>
<text x="33.6" y="55.6">2</text>
<text x="33.6" y="58.2">3</text>
<text x="50.8" y="58.2">10</text>
<text x="51.4" y="55.6">9</text>
<text x="33.6" y="60.7">4</text>
<text x="33.6" y="63.2">5</text>
<text x="33.6" y="65.8">6</text>
<text x="50.8" y="60.7">11</text>
<text x="50.8" y="68.3">12</text>
<text x="50.8" y="70.9">13</text>
<text x="42.9" y="76.2" transform="rotate(-90 42.9 76.2)">14</text>
</g>
</svg>
